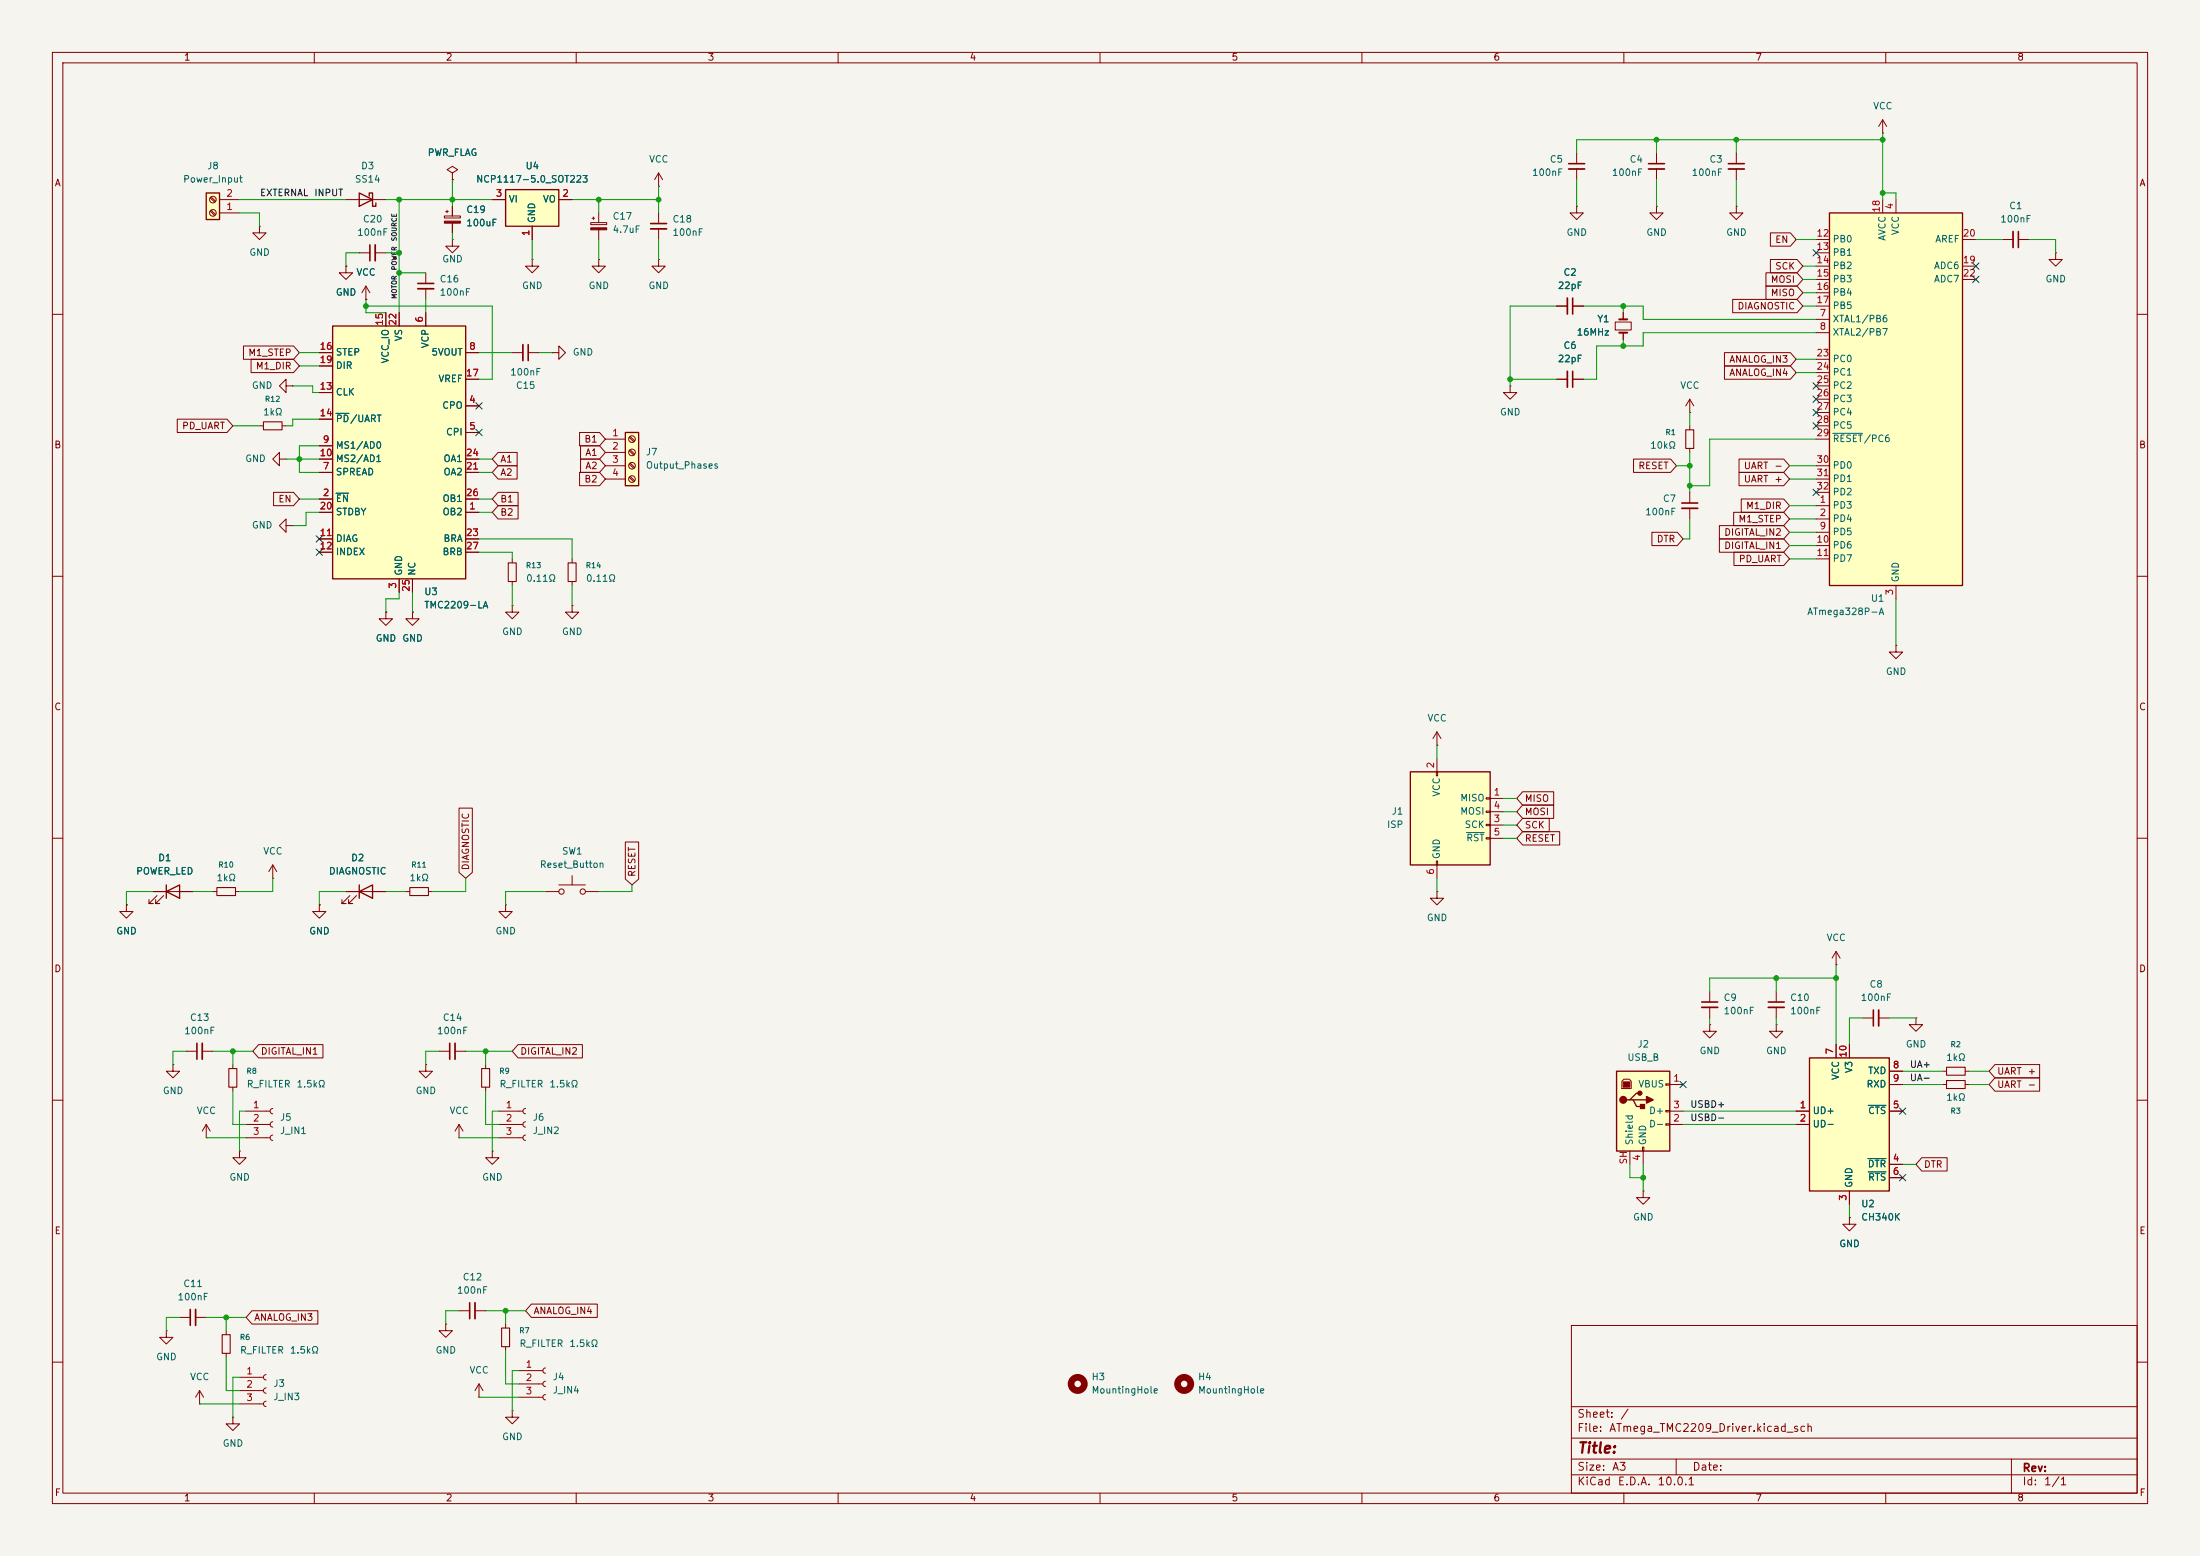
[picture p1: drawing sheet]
<svg xmlns="http://www.w3.org/2000/svg" width="420mm" height="297mm" viewBox="0 0 420 297" stroke-linecap="round" stroke-linejoin="round" font-family="sans-serif">
<path d="M0 0h420v297h-420z" fill="#f5f4ef" stroke="#f5f4ef" stroke-width=".19"/>
<g fill="none" stroke="#840000" stroke-width=".19">
<path d="M10 10h400v277h-400zM12 12h396v273h-396zM60 10v2M110 10v2M160 10v2M210 10v2M260 10v2M310 10v2M360 10v2M331.5 39.4v1.2h-1.3l1.3 1.3 1.2-1.3h-1.2M331.5 39.4h.1M10 60h2"/>
<path d="M408 60h2M10 110h2M408 110h2M10 160h2M408 160h2M24.1 172.7v1.3h1.3l-1.3 1.3-1.2-1.3h1.2M24.1 172.7h.1M10 210h2M408 210h2M300 253h108v32h-108zM10 260h2M300 278.5h108"/>
<path d="M300 274.5h108M300 268.5h108M320 278.5v3M384 278.5v6.5M408 260h2M60 285v2M110 285v2M160 285v2M210 285v2M260 285v2M300 281.5h108M310 285v2"/>
<path d="M360 285v2"/>
</g>
<path d="M345.4 201.9h15.3v25.4h-15.3z" fill="#ffffc2"/>
<path d="M345.4 201.9h15.3v25.4h-15.3z" fill="none" stroke="#840000" stroke-width=".25"/>
<g fill="none" stroke="#840000" stroke-width=".19">
<path d="M359.4 25.4h.1M359.4 22.9l.8 1.2M359.4 22.9l-.8 1.2M359.4 22.9v2.5M382.3 45.7h2M385.3 45.7h2M392.4 48.3v1.2h-1.2l1.2 1.3 1.3-1.3h-1.3M392.4 48.3h.1M97.8 67.3h2M100.8 67.3h2.1M49.5 81.3h.8M53.8 81.3h.8"/>
<path d="M77.5 170.2h.7M81.8 170.2h.7M96.5 172.7v1.3h1.3l-1.3 1.3-1.3-1.3h1.3M96.5 172.7h.1M104.1 170.2h2.6M106.7 168.9h5.1M109.2 167.1v1.8M111.8 170.2h2.5M350.5 199.4v2.5M353.1 199.4v2.5M81.3 203.2v1.3h1.2l-1.2 1.2-1.3-1.2h1.3M81.3 203.2h.1"/>
<path d="M83.8 200.7h2.1M86.9 200.7h2M87.6 217.2h.1M87.6 214.6l-.7 1.3M87.6 214.6l.8 1.3M87.6 214.6v2.6M92.7 203.2v.8M92.7 207.5v.8M342.9 212.1h2.5M342.9 214.6h2.5M360.7 212.1h2.5M360.7 204.5h2.5"/>
<path d="M360.7 207h2.5M353.1 232.4v1.3h1.2l-1.2 1.2-1.3-1.2h1.3M353.1 232.4h.1M353.1 227.3v2.6M360.7 222.2h2.5M360.7 224.8h2.5"/>
<circle cx="107.2" cy="170.2" r=".51"/>
<circle cx="111.3" cy="170.2" r=".51"/>
</g>
<path d="M356.6 211h3.4M356.6 221.1h3.4M356.6 223.7h3.4" fill="none" stroke="#006464" stroke-width=".19"/>
<path d="M50.3 80.5h3.5v1.5h-3.5zM78.2 169.4h3.6v1.5h-3.6zM91.9 204h1.6v3.5h-1.6z" fill="none" stroke="#840000" stroke-width=".2"/>
<path d="M385.3 44.2v3M100.8 65.8v3M85.9 199.1v3.1" fill="none" stroke="#840000" stroke-width=".3"/>
<path d="M384.3 44.2v3M99.8 65.8v3M86.9 199.1v3.1" fill="none" stroke="#840000" stroke-width=".33"/>
<path d="M308.6 204.5h10.2v15.2h-10.2z" fill="#ffffc2"/>
<path d="M308.6 204.5h10.2v15.2h-10.2zM311.1 209.9h.7l.6 1.3h1.3M311.8 209.9h2.5M313.1 208.7h-.7l-1.3 1.2h-.6" fill="none" stroke="#840000" stroke-width=".25"/>
<g fill="none" stroke="#840000" stroke-width=".19">
<path d="M125.7 35.6h.1M125.7 33l-.7 1.3M125.7 33l.8 1.3M125.7 33v2.6M301 39.4v1.2h-1.3l1.3 1.3 1.3-1.3h-1.3M301 39.4h.1M301 29.2v2M301 32.3v2M54.6 73.7v-1.3l-1.3 1.3 1.3 1.2v-1.2h1.3M55.9 73.7h.1M53.3 87.6v-1.2l-1.2 1.2 1.2 1.3v-1.3h1.3M54.6 87.6h.1"/>
<path d="M54.6 100.3v-1.2l-1.3 1.2 1.3 1.3v-1.3h1.3M55.9 100.3h.1M309.6 206.4l.4-.4h1l.4 .4v1.4h-1.8zM311.1 219.7v2.5M313.6 218.9h.2v.8h-.2zM313.7 219.7v2.5M318 206.9h.8v.2h-.8zM318 212h.8v.2h-.8zM318 214.5h.8v.3h-.8zM318.8 207h2.5M318.8 214.6h2.5M318.8 212.1h2.5"/>
<path d="M313.7 227.3v1.3h1.3l-1.3 1.3-1.3-1.3h1.3M313.7 227.3h.1"/>
</g>
<path d="M309.9 206.5h1.2v1h-1.2z" fill="#840000" stroke="#840000" stroke-width=".19"/>
<g fill="#840000" stroke="#840000" stroke-width=".25">
<path d="M313.2 210.8h.7v.8h-.7z"/>
<path d="M314.3 209.3l1.3 .6-1.3 .7z"/>
<circle cx="309.9" cy="209.9" r=".63"/>
<circle cx="313.1" cy="208.7" r=".38"/>
</g>
<g fill="none" stroke="#840000" stroke-width="1.3">
<circle cx="205.7" cy="264.2" r="1.27"/>
<circle cx="226.1" cy="264.2" r="1.27"/>
</g>
<path d="M299.5 31.2h3" fill="none" stroke="#840000" stroke-width=".3"/>
<path d="M299.5 32.3h3" fill="none" stroke="#840000" stroke-width=".33"/>
<path d="M39.4 36.8h2.5v5.1h-2.5z" fill="#ffffc2"/>
<path d="M39.4 36.8h2.5v5.1h-2.5z" fill="none" stroke="#840000" stroke-width=".25"/>
<g fill="none" stroke="#840000" stroke-width=".19">
<path d="M40.1 37.8l.9 .8M40.3 37.6l.9 .8M41.9 38.1h3.8M40.1 40.3l.9 .8M40.3 40.1l.9 .9M41.9 40.6h3.8M66 50.8v1.3h1.3l-1.3 1.2-1.2-1.2h1.2M66 50.8h.1M68.6 48.3h2M69.8 57.2h.1M69.8 54.6l-.7 1.3M69.8 54.6l.8 1.3"/>
<path d="M69.8 54.6v2.6M71.6 48.3h2.1M112.8 42.5h3v.4h-3zM113 41.7h.5M113.3 41.4v.5M114.3 49.5v1.3h1.3l-1.3 1.3-1.3-1.3h1.3M114.3 49.5h.1M114.3 40.6v1.9M114.3 43.9v1.8M297.2 58.4h2M300.2 58.4h2.1M309.9 59.7v1.3"/>
<path d="M288.3 73.7v1.2h-1.3l1.3 1.3 1.3-1.3h-1.3M288.3 73.7h.1M297.2 72.4h2M300.2 72.4h2.1M308.4 61.5h3v1.5h-3zM309.9 63.5v1.3M370.8 204.5h.8M375.2 204.5h.7"/>
<circle cx="40.6" cy="38.1" r=".63"/>
<circle cx="40.6" cy="40.6" r=".63"/>
</g>
<path d="M309.1 63.5h1.5M309.1 61h1.5" fill="none" stroke="#840000" stroke-width=".38"/>
<path d="M70.6 46.7v3.1M300.2 56.9v3M300.2 70.9v3" fill="none" stroke="#840000" stroke-width=".3"/>
<path d="M71.6 46.7v3.1M299.2 56.9v3M299.2 70.9v3" fill="none" stroke="#840000" stroke-width=".33"/>
<path d="M371.6 203.7h3.6v1.5h-3.6z" fill="none" stroke="#840000" stroke-width=".2"/>
<path d="M112.8 43.5h3v.4h-3z" fill="#840000" stroke="#840000" stroke-width=".19"/>
<path d="M119.4 82.6h2.5v10.1h-2.5z" fill="#ffffc2"/>
<path d="M119.4 82.6h2.5v10.1h-2.5z" fill="none" stroke="#840000" stroke-width=".25"/>
<g fill="none" stroke="#840000" stroke-width=".19">
<path d="M49.5 43.2v1.3h1.3l-1.3 1.2-1.2-1.2h1.2M49.5 43.2h.1M86.4 45.7v1.3h1.2l-1.2 1.3-1.3-1.3h1.3M86.4 45.7h.1M101.6 49.5v1.3h1.3l-1.3 1.3-1.3-1.3h1.3M101.6 49.5h.1M125.7 49.5v1.3h1.3l-1.3 1.3-1.2-1.3h1.2M125.7 49.5h.1M125.7 40.6v2.1M125.7 43.7v2M115.6 83.8h3.8M115.6 86.4h3.8"/>
<path d="M115.6 88.9h3.8M115.6 91.4h3.8M120.1 83.5l.9 .8M120.1 86l.9 .9M120.1 88.6l.9 .8M120.1 91.1l.9 .8M120.3 83.3l.9 .9M120.3 85.9l.9 .8M120.3 88.4l.9 .8M120.3 90.9l.9 .9M370.8 207h.8M375.2 207h.7"/>
<circle cx="120.6" cy="86.4" r=".63"/>
<circle cx="120.6" cy="88.9" r=".63"/>
<circle cx="120.6" cy="83.8" r=".63"/>
<circle cx="120.6" cy="91.4" r=".63"/>
</g>
<path d="M124.2 42.7h3.1" fill="none" stroke="#840000" stroke-width=".3"/>
<path d="M124.2 43.7h3.1" fill="none" stroke="#840000" stroke-width=".33"/>
<path d="M371.6 206.2h3.6v1.6h-3.6z" fill="none" stroke="#840000" stroke-width=".2"/>
<path d="M96.5 36.2h10.2v7h-10.2z" fill="#ffffc2"/>
<path d="M68.6 36.8l2.5 1.3-2.5 1.3zM70.5 37.5v-.7h.6v2.6h.7v-.7M96.5 36.2h10.2v7h-10.2z" fill="none" stroke="#840000" stroke-width=".25"/>
<g fill="none" stroke="#840000" stroke-width=".19">
<path d="M66 38.1h7.7M86.4 33l1-.6-1-.6-1.1 .6 1.1 .6v1.3M86.4 34.3h.1M86.4 39.4v1.8M94 38.1h2.5M106.7 38.1h2.5M81.3 52.1v2M81.3 55.1v2.1M84.8 41.2h3.1v.4h-3.1zM85.1 40.4h.5M85.3 40.1v.5M86.4 42.6v1.9"/>
<path d="M101.6 43.2v2.5M73.7 116.8v1.3h1.2l-1.2 1.3-1.3-1.3h1.3M73.7 116.8h.1M78.7 116.8v1.3h1.3l-1.3 1.3-1.2-1.3h1.2M78.7 116.8h.1M361.9 123.2v1.3h1.3l-1.3 1.2-1.2-1.2h1.2M361.9 123.2h.1M350.5 184.2h.1M350.5 181.6l-.7 1.3M350.5 181.6l.8 1.3M350.5 181.6v2.6M365.8 194.3v1.3h-1.3l1.3 1.3 1.2-1.3h-1.2"/>
<path d="M365.8 194.3h.1M44.4 203.2v.8M44.4 207.5v.8M47 212.1h4.6M47 214.6h4.6M47 217.2h4.6M52.1 211.6l-.4 .1-.1 .4 .1 .3 .4 .2M52.1 214.1l-.4 .2-.1 .3 .1 .4 .4 .1M52.1 216.7l-.4 .1-.1 .4 .1 .3 .4 .2"/>
</g>
<path d="M84.8 42.2h3.1v.4h-3.1z" fill="#840000" stroke="#840000" stroke-width=".19"/>
<path d="M79.8 54.1h3" fill="none" stroke="#840000" stroke-width=".3"/>
<path d="M79.8 55.1h3" fill="none" stroke="#840000" stroke-width=".33"/>
<path d="M43.7 204h1.5v3.5h-1.5z" fill="none" stroke="#840000" stroke-width=".2"/>
<path d="M63.5 62.2h25.4v48.3h-25.4z" fill="#ffffc2"/>
<path d="M63.5 62.2h25.4v48.3h-25.4zM68.6 170.2l2.5-1.3v2.6zM68.6 168.9v2.6" fill="none" stroke="#840000" stroke-width=".25"/>
<g fill="none" stroke="#840000" stroke-width=".19">
<path d="M73.7 59.7v2.5M76.2 59.7v2.5M81.3 59.7v2.5M61 67.3h2.5M61 74.9h2.5M61 69.9h2.5M88.9 77.5h2.5M88.9 67.3h2.5M88.9 72.4h2.5M61 97.8h2.5M61 95.3h2.5M61 90.2h2.5"/>
<path d="M61 85.1h2.5M61 87.6h2.5M61 80h2.5M88.9 97.8h2.5M88.9 95.3h2.5M88.9 82.6h2.5M88.9 90.2h2.5M88.9 87.6h2.5M61 102.9h2.5M61 105.4h2.5M76.2 110.5v2.5M78.7 110.5v2.5"/>
<path d="M88.9 102.9h2.5M88.9 105.4h2.5M274.3 139.7l-.7 1.3M274.3 139.7l.8 1.3M274.3 139.7v2.5M274.3 142.2h.1M52.1 167.6h.1M52.1 165.1l-.8 1.3M52.1 165.1l.7 1.3M52.1 165.1v2.5M61 172.7v1.3h1.2l-1.2 1.3-1.3-1.3h1.3M61 172.7h.1"/>
<path d="M66 170.2h7.7M66.8 170.9l-1.5 1.6h.7h-.7v-.8M68.1 170.9l-1.6 1.6h.8h-.8v-.8M35.6 200.7h2M38.6 200.7h2"/>
</g>
<path d="M64.1 78.9h2.5M64.1 94.1h2.5" fill="none" stroke="#006464" stroke-width=".19"/>
<path d="M37.6 199.1v3.1" fill="none" stroke="#840000" stroke-width=".3"/>
<path d="M38.6 199.1v3.1" fill="none" stroke="#840000" stroke-width=".33"/>
<path d="M269.2 147.3h15.3v17.8h-15.3z" fill="#ffffc2"/>
<g fill="none" stroke="#840000" stroke-width=".19">
<path d="M316.2 39.4v1.2h-1.2l1.2 1.3 1.3-1.3h-1.3M316.2 39.4h.1M316.2 29.2v2M316.2 32.3v2M331.5 29.2v2M331.5 32.3v2M105.4 67.3h1.3v-1.3l1.2 1.3-1.2 1.3v-1.3M105.4 67.3h.1M322.6 78.7h.1M322.6 76.2v2.5M322.6 76.2l.7 1.3M322.6 76.2l-.8 1.3"/>
<path d="M322.6 81.3v.7M322.6 85.6v.8M322.6 94v2M322.6 97v2.1M97.8 115.6v1.2h1.3l-1.3 1.3-1.3-1.3h1.3M97.8 115.6h.1M97.8 106.7v.7M97.8 111v.8M109.2 115.6v1.2h1.3l-1.3 1.3-1.3-1.3h1.3M109.2 115.6h.1M109.2 106.7v.7M109.2 111v.8"/>
<path d="M274.2 147.3h.2v.8h-.2zM274.3 144.8v2.5M283.7 152.3h.8v.2h-.8zM283.7 154.8h.8v.3h-.8zM283.7 157.4h.8v.2h-.8zM283.7 159.9h.8v.2h-.8zM284.5 152.4h2.5M284.5 157.5h2.5M284.5 154.9h2.5M29.2 170.2h7.6M30 170.9l-1.6 1.6h.8h-.8v-.8M31.2 170.9l-1.5 1.6h.8h-.8v-.8"/>
<path d="M40.6 170.2h.8M45 170.2h.7M274.2 164.3h.2v.8h-.2zM274.3 170.2v1.3h1.3l-1.3 1.2-1.3-1.2h1.3M274.3 170.2h.1M274.3 165.1v2.5M284.5 160h2.5M326.4 195.6v1.3h1.3l-1.3 1.2-1.3-1.2h1.3M326.4 195.6h.1M326.4 189.2v2.1M326.4 192.3v2M339.1 195.6v1.3h1.3l-1.3 1.2-1.3-1.2h1.3"/>
<path d="M339.1 195.6h.1M339.1 189.2v2.1M339.1 192.3v2M355.6 194.3h2M358.6 194.3h2.1M33 203.2v1.3h1.3l-1.3 1.2-1.3-1.2h1.3M33 203.2h.1M39.4 217.2h.1M39.4 214.6l-.8 1.3M39.4 214.6l.7 1.3M39.4 214.6v2.6M94 219.7v1.3h1.2l-1.2 1.2-1.3-1.2h1.3"/>
<path d="M94 219.7h.1M95.2 212.1h4.6M95.2 214.6h4.6M95.2 217.2h4.6M100.3 211.6l-.3 .1-.2 .4 .2 .3 .3 .2M100.3 214.1l-.3 .2-.2 .3 .2 .4 .3 .1M100.3 216.7l-.3 .1-.2 .4 .2 .3 .3 .2M31.7 254v1.3h1.3l-1.3 1.2-1.2-1.2h1.2M31.7 254h.1M34.3 251.5h2M37.3 251.5h2.1M43.2 254v.8"/>
<path d="M43.2 258.3v.8M85.1 252.7v1.3h1.3l-1.3 1.3-1.3-1.3h1.3M85.1 252.7h.1M87.6 250.2h2.1M90.7 250.2h2M96.5 252.7v.8M96.5 257v.8M38.1 268h.1M38.1 265.4l-.8 1.3M38.1 265.4l.8 1.3M38.1 265.4v2.6M44.4 270.5v1.3h1.3l-1.3 1.2-1.2-1.2h1.2"/>
<path d="M44.4 270.5h.1M45.7 262.9h4.6M45.7 265.4h4.6M45.7 268h4.6M50.8 262.4l-.4 .1-.1 .4 .1 .3 .4 .2M50.8 264.9l-.4 .2-.1 .3 .1 .4 .4 .1M50.8 267.5l-.4 .1-.1 .4 .1 .3 .4 .2M91.4 266.7h.1M91.4 264.2l-.7 1.2M91.4 264.2l.8 1.2M91.4 264.2v2.5M97.8 269.2v1.3h1.3l-1.3 1.3-1.3-1.3h1.3"/>
<path d="M97.8 269.2h.1M99.1 261.6h4.5M99.1 264.2h4.5M99.1 266.7h4.5M104.1 261.1l-.3 .2-.2 .3 .2 .4 .3 .1M104.1 263.7l-.3 .1-.2 .4 .2 .3 .3 .2M104.1 266.2l-.3 .1-.2 .4 .2 .4 .3 .1"/>
</g>
<path d="M269.2 147.3h15.3v17.8h-15.3zM31.7 170.2l2.6-1.3v2.6zM31.7 168.9v2.6" fill="none" stroke="#840000" stroke-width=".25"/>
<path d="M279.9 158.9h3.4" fill="none" stroke="#006464" stroke-width=".19"/>
<path d="M314.7 31.2h3.1M329.9 31.2h3.1M321.1 96h3M324.9 191.3h3M337.6 191.3h3M357.6 192.8v3M36.3 249.9v3.1M89.7 248.7v3" fill="none" stroke="#840000" stroke-width=".3"/>
<path d="M314.7 32.3h3.1M329.9 32.3h3.1M321.1 97h3M324.9 192.3h3M337.6 192.3h3M358.6 192.8v3M37.3 249.9v3.1M90.7 248.7v3" fill="none" stroke="#840000" stroke-width=".33"/>
<path d="M321.8 82h1.5v3.6h-1.5zM97 107.4h1.6v3.6h-1.6zM108.5 107.4h1.5v3.6h-1.5zM41.4 169.4h3.6v1.5h-3.6zM42.4 254.8h1.5v3.5h-1.5zM95.8 253.5h1.5v3.5h-1.5z" fill="none" stroke="#840000" stroke-width=".2"/>
<path d="M349.2 40.6h25.4v71.2h-25.4z" fill="#ffffc2"/>
<path d="M349.2 40.6h25.4v71.2h-25.4z" fill="none" stroke="#840000" stroke-width=".25"/>
<g fill="none" stroke="#840000" stroke-width=".19">
<path d="M86.4 34.3h.1M86.4 39.4v1.8M94 38.1h2.5M106.7 38.1h2.5M359.4 38.1v2.5M361.9 38.1v2.5M66 50.8h.1M69.8 57.2h.1M73.7 59.7v2.5M76.2 59.7v2.5M81.3 59.7v2.5M86.4 42.6v1.9"/>
<path d="M101.6 43.2v2.5M297.2 58.4h2M300.2 58.4h2.1M309.9 59.7v1.3M330.8 57.1h12.3l1.1 1.3-1.1 1.3h-12.3zM337.1 52.1h6l1.1 1.2-1.1 1.3h-6zM337.1 54.6h6l1.1 1.3-1.1 1.3h-6zM338 49.5h5.1l1.1 1.3-1.1 1.3h-5.1zM338 44.4h3.8l1.1 1.3-1.1 1.3h-3.8zM346.7 45.7h2.5M346.7 48.3h2.5M346.7 50.8h2.5"/>
<path d="M346.7 53.3h2.5M346.7 55.9h2.5M346.7 58.4h2.5M374.6 45.7h2.6M374.6 50.8h2.6M374.6 53.3h2.6M46.5 66h9.5l1.1 1.3-1.1 1.3h-9.5zM47.9 68.6h8.1l1.1 1.3-1.1 1.2h-8.1zM61 67.3h2.5M61 74.9h2.5M61 69.9h2.5M88.9 72.4h2.5"/>
<path d="M88.9 77.5h2.5M88.9 67.3h2.5M297.2 72.4h2M300.2 72.4h2.1M309.9 63.5v1.3M329.2 67.3h12.6l1.1 1.3-1.1 1.3h-12.6zM329.2 69.8h12.6l1.1 1.3-1.1 1.3h-12.6zM346.7 61h2.5M346.7 63.5h2.5M346.7 68.6h2.5M346.7 71.1h2.5M346.7 73.7h2.5"/>
<path d="M346.7 76.2h2.5M346.7 78.7h2.5M33.8 80h9.5l1.1 1.3-1.1 1.3h-9.5zM52.2 94h3.8l1.1 1.3-1.1 1.2h-3.8zM61 97.8h2.5M61 95.3h2.5M61 90.2h2.5M61 85.1h2.5M61 87.6h2.5M61 80h2.5M88.9 97.8h2.5M88.9 95.3h2.5"/>
<path d="M88.9 82.6h2.5M88.9 90.2h2.5M88.9 87.6h2.5M95.1 94h3.8v2.5h-3.8l-1.1-1.2zM95.1 88.9h3.6v2.5h-3.6l-1.1-1.2zM95.1 86.4h3.6v2.5h-3.6l-1.1-1.3zM95.1 96.5h3.8v2.6h-3.8l-1.1-1.3zM110.6 90.2h3.9l1.1 1.2-1.1 1.3h-3.9zM110.6 82.5h3.9l1.1 1.3-1.1 1.3h-3.9zM110.8 85.1h3.7l1.1 1.3-1.1 1.2h-3.7zM110.8 87.6h3.7l1.1 1.3-1.1 1.3h-3.7zM311.8 87.6h7.1l1.1 1.3-1.1 1.3h-7.1z"/>
<path d="M331 97.8h9.5l1.1 1.3-1.1 1.2h-9.5zM332 87.6h8.5l1.1 1.3-1.1 1.3h-8.5zM332 90.2h8.5l1.1 1.2-1.1 1.3h-8.5zM332.4 95.2h8.1l1.1 1.3-1.1 1.3h-8.1zM346.7 96.5h2.5M346.7 99.1h2.5M346.7 81.3h2.5M346.7 83.8h2.5M346.7 88.9h2.5M346.7 91.4h2.5M346.7 94h2.5M61 102.9h2.5"/>
<path d="M61 105.4h2.5M73.7 116.8h.1M76.2 110.5v2.5M78.7 116.8h.1M78.7 110.5v2.5M88.9 102.9h2.5M88.9 105.4h2.5M315.4 101.6h4.8l1.1 1.3-1.1 1.2h-4.8zM328.2 100.3h12.3l1.1 1.3-1.1 1.3h-12.3zM328.2 102.9h12.3l1.1 1.2-1.1 1.3h-12.3zM331 105.4h9.5l1.1 1.3-1.1 1.3h-9.5zM346.7 101.6h2.5"/>
<path d="M346.7 104.1h2.5M346.7 106.7h2.5M361.9 111.8v2.5M87.6 154.2h2.6v12.3l-1.3 1.1-1.3-1.1zM290.7 151.1h5.9v2.6h-5.9l-1.1-1.3zM290.7 153.7h5.9v2.5h-5.9l-1.1-1.3zM290.7 156.2h5.1v2.6h-5.1l-1.1-1.3zM290.7 158.7h7.1v2.6h-7.1l-1.1-1.3zM24.1 172.7h.1M29.2 170.2h2.5M34.3 170.2h2.5M61 172.7h.1"/>
<path d="M66 170.2h2.6M71.1 170.2h2.6M119.4 160.7h2.5v7.1l-1.3 1.1-1.2-1.1zM49.4 199.4h12.3v2.5h-12.3l-1.1-1.2zM98.9 199.4h12.3v2.5h-12.3l-1.1-1.2zM350.5 199.4v2.5M353.1 199.4v2.5M45.7 219.7v1.3h1.3l-1.3 1.2-1.3-1.2h1.3M45.7 219.7h.1M342.9 212.1h2.5M342.9 214.6h2.5M360.7 212.1h2.5"/>
<path d="M360.7 204.5h2.5M360.7 207h2.5M380.8 205.7h8.6v2.6h-8.6l-1.1-1.3zM380.8 203.2h8.6v2.5h-8.6l-1.1-1.2zM353.1 232.4h.1M353.1 227.3v2.6M360.7 222.2h2.5M360.7 224.8h2.5M366.9 221h4.8v2.5h-4.8l-1.1-1.3zM48.1 250.2h12.6v2.5h-12.6l-1.1-1.2zM101.4 248.9h12.6v2.6h-12.6l-1.1-1.3z"/>
</g>
<path d="M64.1 78.9h2.5M64.1 94.1h2.5M349.9 82.7h5.7M356.6 211h3.4M356.6 221.1h3.4M356.6 223.7h3.4" fill="none" stroke="#006464" stroke-width=".19"/>
<g fill="none" stroke="#009600" stroke-width=".19">
<path d="M45.7 38.1h20.3M73.7 38.1h20.3M76.2 38.1v21.6M86.4 34.3v5.1M109.2 38.1h16.5M114.3 38.1v2.5M125.7 35.6v5M301 34.3v5.1M316.2 26.7v2.5M316.2 34.3v5.1M331.5 26.7v2.5M331.5 34.3v5.1"/>
<path d="M359.4 26.7h-58.4v2.5M359.4 25.4v12.7M359.4 36.8h2.5v1.3M45.7 40.6h3.8v2.6M68.6 48.3h-2.6v2.5M69.8 58.4h24.2v14h-2.6M69.8 57.2v2.5h3.9M73.7 48.3h2.5M76.2 52.1h5.1M81.3 57.2v2.5M86.4 44.5v1.2M101.6 45.7v3.8"/>
<path d="M114.3 45.7v3.8M125.7 45.7v3.8M297.2 58.4h-8.9v15.3M302.3 58.4h11.4v2.6h33M309.9 58.4v1.3M342.9 45.7h3.8M344.2 58.4h2.5M344.2 55.9h2.5M344.2 53.3h2.5M344.2 50.8h2.5M377.2 45.7h5.1M387.3 45.7h5.1v2.6"/>
<path d="M55.9 73.7h3.8v1.2h1.3M57.1 67.3h3.9M57.1 69.9h3.9M91.4 67.3h6.4M102.9 67.3h2.5M288.3 72.4h8.9M309.9 64.8v1.2M322.6 78.7v2.6M342.9 68.6h3.8M342.9 71.1h3.8M346.7 63.5h-33v2.5h-8.9v6.4h-2.5M44.4 81.3h5.1"/>
<path d="M54.6 87.6h6.4M57.1 95.3h3.9M61 97.8h-2.6v2.5h-2.5M61 85.1h-3.9v5.1h3.9M61 80h-5.1v1.3h-1.3M91.4 95.3h2.6M91.4 97.8h2.6M91.4 90.2h2.6M91.4 87.6h2.6M320 88.9h2.6M322.6 99.1v3.8h-1.3M322.6 86.4v7.6"/>
<path d="M341.6 88.9h5.1M341.6 91.4h5.1M341.6 96.5h5.1M341.6 99.1h5.1M346.7 83.8h-20.3v8.9h-3.8M76.2 113v1.3h-2.5v2.5M78.7 113v3.8M91.4 105.4h6.4v1.3M91.4 102.9h17.8v3.8M97.8 111.8v3.8M109.2 111.8v3.8M341.6 106.7h5.1"/>
<path d="M341.6 104.1h5.1M341.6 101.6h5.1M361.9 114.3v8.9M274.3 142.2v2.6M287 152.4h2.6M287 157.5h2.6M287 154.9h2.6M29.2 170.2h-5.1v2.5M36.8 170.2h3.8M52.1 167.6v2.6h-6.4M66 170.2h-5v2.5M73.7 170.2h3.8"/>
<path d="M88.9 167.6v2.6h-6.4M104.1 170.2h-7.6v2.5M120.6 168.9v1.3h-6.3M274.3 167.6v2.6M287 160h2.6M326.4 194.3v1.3M339.1 186.7v2.5M339.1 194.3v1.3M350.5 184.2v15.2M350.5 186.7h-24.1v2.5M355.6 194.3h-2.5v5.1M360.7 194.3h5.1"/>
<path d="M35.6 200.7h-2.6v2.5M39.4 217.2h7.6M40.6 200.7h7.7M44.4 208.3v6.3h2.6M44.4 200.7v2.5M47 212.1h-1.3v7.6M83.8 200.7h-2.5v2.5M87.6 217.2h7.6M88.9 200.7h8.9M92.7 208.3v6.3h2.5M92.7 200.7v2.5M95.2 212.1h-1.2v7.6"/>
<path d="M321.3 214.6h21.6M321.3 212.1h21.6M363.2 204.5h7.6M363.2 207h7.6M375.9 204.5h3.8M375.9 207h3.8M311.1 222.2v2.6h2.6M313.7 222.2v5.1M353.1 229.9v2.5M363.2 222.2h2.6M34.3 251.5h-2.6v2.5M39.4 251.5h7.6"/>
<path d="M43.2 251.5v2.5M43.2 259.1v6.3h2.5M87.6 250.2h-2.5v2.5M92.7 250.2h7.6M96.5 257.8v6.4h2.6M96.5 250.2v2.5M38.1 268h7.6M45.7 262.9h-1.3v7.6M91.4 266.7h7.7M99.1 261.6h-1.3v7.6"/>
</g>
<g fill="none" stroke="#000084" stroke-width=".19">
<path d="M346.1 47.7l1.2 1.2M347.3 47.7l-1.2 1.2M376.6 52.7l1.2 1.2M376.6 50.2l1.2 1.2M377.8 52.7l-1.2 1.2M377.8 50.2l-1.2 1.2M90.8 76.9l1.2 1.2M92 76.9l-1.2 1.2M346.1 78.1l1.2 1.2M346.1 73.1l1.2 1.2M346.1 75.6l1.2 1.2M347.3 78.1l-1.2 1.2"/>
<path d="M347.3 73.1l-1.2 1.2M347.3 75.6l-1.2 1.2M90.8 81.9l1.2 1.3M92 81.9l-1.2 1.3M346.1 93.4l1.2 1.2M346.1 80.7l1.2 1.2M347.3 93.4l-1.2 1.2M347.3 80.7l-1.2 1.2M60.4 102.3l1.2 1.2M60.4 104.8l1.2 1.2M61.6 102.3l-1.2 1.2M61.6 104.8l-1.2 1.2"/>
<path d="M320.7 206.4l1.2 1.2M321.9 206.4l-1.2 1.2M362.6 211.5l1.2 1.2M363.8 211.5l-1.2 1.2M362.6 224.2l1.2 1.2M363.8 224.2l-1.2 1.2"/>
</g>
<g fill="#009600" stroke="#009600" stroke-width=".19">
<circle cx="359.4" cy="26.7" r=".46"/>
<circle cx="359.4" cy="36.8" r=".46"/>
<circle cx="125.7" cy="38.1" r=".46"/>
<circle cx="316.2" cy="26.7" r=".46"/>
<circle cx="288.3" cy="72.4" r=".46"/>
<circle cx="322.6" cy="92.7" r=".46"/>
<circle cx="339.1" cy="186.7" r=".46"/>
<circle cx="350.5" cy="186.7" r=".46"/>
<circle cx="309.9" cy="58.4" r=".46"/>
<circle cx="331.5" cy="26.7" r=".46"/>
<circle cx="309.9" cy="66" r=".46"/>
<circle cx="322.6" cy="88.9" r=".46"/>
<circle cx="313.7" cy="224.8" r=".46"/>
<circle cx="43.2" cy="251.5" r=".46"/>
<circle cx="96.5" cy="250.2" r=".46"/>
<circle cx="44.4" cy="200.7" r=".46"/>
<circle cx="76.2" cy="52.1" r=".46"/>
<circle cx="76.2" cy="38.1" r=".46"/>
<circle cx="86.4" cy="38.1" r=".46"/>
<circle cx="114.3" cy="38.1" r=".46"/>
<circle cx="76.2" cy="48.3" r=".46"/>
<circle cx="69.8" cy="58.4" r=".46"/>
<circle cx="57.1" cy="87.6" r=".46"/>
<circle cx="92.7" cy="200.7" r=".46"/>
</g>
<text font-size="2" fill="#840000" x="301" y="277.9">Title:</text>
<g font-size="1.5" fill="#840000">
<text x="301" y="273.7">File:</text>
<text x="301" y="271">Sheet:</text>
<text x="307.1" y="273.7">ATmega_TMC2209_Driver.kicad_sch</text>
<text x="309.2" y="271">/</text>
<text x="301" y="281.1">Size:</text>
<text x="307.6" y="281.1">A3</text>
<text x="323" y="281.1">Date:</text>
<text x="386" y="281.3">Rev:</text>
<text x="301" y="283.9">KiCad</text>
<text x="308.7" y="283.9">E.D.A.</text>
<text x="316.3" y="283.9">10.0.1</text>
<text x="386" y="283.9">Id:</text>
<text x="390.1" y="283.9">1/1</text>
</g>
<g font-size="1.3" fill="#840000">
<text x="35" y="11.9">1</text>
<text x="85" y="11.9">2</text>
<text x="135" y="11.9">3</text>
<text x="185" y="11.9">4</text>
<text x="235" y="11.9">5</text>
<text x="285" y="11.9">6</text>
<text x="335" y="11.9">7</text>
<text x="385" y="11.9">8</text>
<text x="10.3" y="35.9">A</text>
<text x="408.3" y="35.9">A</text>
<text x="338.8" y="46.7">EN</text>
<text x="338.8" y="51.8">SCK</text>
<text x="331.6" y="59.4">DIAGNOSTIC</text>
<text x="337.9" y="54.3">MOSI</text>
<text x="337.9" y="56.8">MISO</text>
<text x="47.3" y="68.3">M1_STEP</text>
<text x="48.7" y="70.8">M1_DIR</text>
<text x="330" y="69.5">ANALOG_IN3</text>
<text x="330" y="72.1">ANALOG_IN4</text>
<text x="34.7" y="82.2">PD_UART</text>
<text x="10.3" y="85.9">B</text>
<text x="95.4" y="88.6">A1</text>
<text x="111.5" y="84.8">B1</text>
<text x="111.6" y="87.3">A1</text>
<text x="111.6" y="89.9">A2</text>
<text x="312.7" y="89.9">RESET</text>
<text x="332.8" y="89.9">UART</text>
<text x="338.6" y="89.9">-</text>
<text x="408.2" y="85.9">B</text>
<text x="95.4" y="91.1">A2</text>
<text x="111.5" y="92.4">B2</text>
<text x="332.8" y="92.4">UART</text>
<text x="338.6" y="92.4">+</text>
<text x="53" y="96.2">EN</text>
<text x="95.4" y="96.2">B1</text>
<text x="95.4" y="98.7">B2</text>
<text x="331.8" y="100">M1_STEP</text>
<text x="333.2" y="97.5">M1_DIR</text>
<text x="316.2" y="103.8">DTR</text>
<text x="329.1" y="102.6">DIGITAL_IN2</text>
<text x="329.1" y="105.1">DIGITAL_IN1</text>
<text x="331.8" y="107.6">PD_UART</text>
<text x="10.3" y="135.9">C</text>
<text x="408.2" y="135.9">C</text>
<text x="291" y="153.4">MISO</text>
<text x="291" y="155.9">MOSI</text>
<text x="291" y="158.4">SCK</text>
<text x="291" y="161">RESET</text>
<text x="89.9" y="166.2" transform="rotate(-90 89.9 166.2)">DIAGNOSTIC</text>
<text x="121.6" y="167.5" transform="rotate(-90 121.6 167.5)">RESET</text>
<text x="10.3" y="185.9">D</text>
<text x="408.2" y="185.9">D</text>
<text x="49.7" y="201.6">DIGITAL_IN1</text>
<text x="99.2" y="201.6">DIGITAL_IN2</text>
<text x="381.2" y="208">UART</text>
<text x="381.2" y="205.4">UART</text>
<text x="387" y="208">-</text>
<text x="387" y="205.4">+</text>
<text x="367.2" y="223.2">DTR</text>
<text x="10.3" y="235.9">E</text>
<text x="408.3" y="235.9">E</text>
<text x="101.8" y="251.1">ANALOG_IN4</text>
<text x="48.4" y="252.4">ANALOG_IN3</text>
<text x="10.3" y="285.9">F</text>
<text x="35" y="286.9">1</text>
<text x="85" y="286.9">2</text>
<text x="135" y="286.9">3</text>
<text x="185" y="286.9">4</text>
<text x="235" y="286.9">5</text>
<text x="285" y="286.9">6</text>
<text x="335" y="286.9">7</text>
<text x="385" y="286.9">8</text>
<text x="408.3" y="285.9">F</text>
</g>
<g font-size="1.3" fill="#006464">
<text x="357.5" y="21.2">VCC</text>
<text x="34.9" y="35.2">Power_Input</text>
<text x="39.4" y="32.6">J8</text>
<text x="67.6" y="35.2">SS14</text>
<text x="68.8" y="32.6">D3</text>
<text x="81.5" y="30.1">PWR_FLAG</text>
<text x="90.8" y="35.2">NCP1117-5.0_SOT223</text>
<text x="100.2" y="32.6">U4</text>
<text x="123.8" y="31.3">VCC</text>
<text x="292.4" y="33.9">100nF</text>
<text x="295.8" y="31.3">C5</text>
<text x="307.6" y="33.9">100nF</text>
<text x="311" y="31.3">C4</text>
<text x="322.9" y="33.9">100nF</text>
<text x="326.2" y="31.3">C3</text>
<text x="88.9" y="41">C19</text>
<text x="97" y="39">VI</text>
<text x="103.5" y="39">VO</text>
<text x="383.5" y="40.2">C1</text>
<text x="68.1" y="45.3">100nF</text>
<text x="69.2" y="42.8">C20</text>
<text x="88.9" y="43.5">100uF</text>
<text x="102.5" y="42.7" transform="rotate(-90 102.5 42.7)">GND</text>
<text x="116.8" y="42.2">C17</text>
<text x="116.8" y="44.8">4.7uF</text>
<text x="128.3" y="45.3">100nF</text>
<text x="128.3" y="42.8">C18</text>
<text x="299" y="45.3">GND</text>
<text x="314.2" y="45.3">GND</text>
<text x="329.4" y="45.3">GND</text>
<text x="349.8" y="46.6">PB0</text>
<text x="360.3" y="46.1" transform="rotate(-90 360.3 46.1)">AVCC</text>
<text x="362.8" y="45" transform="rotate(-90 362.8 45)">VCC</text>
<text x="369.3" y="46.6">AREF</text>
<text x="381.8" y="42.8">100nF</text>
<text x="47.5" y="49.1">GND</text>
<text x="67.9" y="52.9">VCC</text>
<text x="84.3" y="50.4">GND</text>
<text x="298.4" y="52.9">C2</text>
<text x="349.8" y="49.1">PB1</text>
<text x="349.8" y="51.7">PB2</text>
<text x="369.1" y="51.7">ADC6</text>
<text x="64" y="56.7">GND</text>
<text x="83.8" y="56.7">100nF</text>
<text x="83.8" y="54.2">C16</text>
<text x="99.6" y="55.5">GND</text>
<text x="112.3" y="55.5">GND</text>
<text x="123.7" y="55.5">GND</text>
<text x="297.3" y="55.5">22pF</text>
<text x="349.8" y="54.2">PB3</text>
<text x="349.8" y="56.7">PB4</text>
<text x="349.8" y="59.3">PB5</text>
<text x="369.1" y="54.2">ADC7</text>
<text x="390.4" y="54.2">GND</text>
<text x="77.1" y="65.2" transform="rotate(-90 77.1 65.2)">VS</text>
<text x="300.9" y="64.4">16MHz</text>
<text x="304.8" y="61.8">Y1</text>
<text x="349.8" y="61.8">XTAL1/PB6</text>
<text x="349.8" y="64.4">XTAL2/PB7</text>
<text x="64" y="68.2">STEP</text>
<text x="64" y="70.7">DIR</text>
<text x="74.5" y="69.5" transform="rotate(-90 74.5 69.5)">VCC_IO</text>
<text x="82.1" y="66.6" transform="rotate(-90 82.1 66.6)">VCP</text>
<text x="82.3" y="68.2">5VOUT</text>
<text x="97.3" y="72">100nF</text>
<text x="109.2" y="68.2">GND</text>
<text x="297.3" y="69.4">22pF</text>
<text x="298.4" y="66.9">C6</text>
<text x="349.8" y="69.4">PC0</text>
<text x="349.8" y="72">PC1</text>
<text x="48" y="74.5">GND</text>
<text x="64" y="75.8">CLK</text>
<text x="83.6" y="73.3">VREF</text>
<text x="98.4" y="74.5">C15</text>
<text x="320.7" y="74.5">VCC</text>
<text x="349.8" y="74.5">PC2</text>
<text x="349.8" y="77.1">PC3</text>
<text x="50.1" y="79.6">1kΩ</text>
<text x="64" y="80.9">PD/UART</text>
<text x="84.3" y="78.3">CPO</text>
<text x="85" y="83.4">CPI</text>
<text x="286.3" y="79.6">GND</text>
<text x="349.8" y="79.6">PC4</text>
<text x="349.8" y="82.1">PC5</text>
<text x="46.7" y="88.5">GND</text>
<text x="64" y="86">MS1/AD0</text>
<text x="64" y="88.5">MS2/AD1</text>
<text x="84.6" y="88.5">OA1</text>
<text x="123.2" y="87.2">J7</text>
<text x="123.2" y="89.8">Output_Phases</text>
<text x="314.9" y="86">10kΩ</text>
<text x="349.8" y="84.7">RESET/PC6</text>
<text x="349.8" y="89.8">PD0</text>
<text x="64" y="91">SPREAD</text>
<text x="84.6" y="91">OA2</text>
<text x="349.8" y="92.3">PD1</text>
<text x="349.8" y="94.8">PD2</text>
<text x="48" y="101.2">GND</text>
<text x="64" y="96.1">EN</text>
<text x="64" y="98.7">STDBY</text>
<text x="84.4" y="98.7">OB2</text>
<text x="84.4" y="96.1">OB1</text>
<text x="314" y="98.7">100nF</text>
<text x="317.3" y="96.1">C7</text>
<text x="349.8" y="97.4">PD3</text>
<text x="349.8" y="99.9">PD4</text>
<text x="64" y="103.7">DIAG</text>
<text x="64" y="106.3">INDEX</text>
<text x="84.4" y="106.3">BRB</text>
<text x="84.6" y="103.7">BRA</text>
<text x="349.8" y="102.5">PD5</text>
<text x="349.8" y="105">PD6</text>
<text x="349.8" y="107.5">PD7</text>
<text x="77.1" y="110" transform="rotate(-90 77.1 110)">GND</text>
<text x="79.6" y="110" transform="rotate(-90 79.6 110)">NC</text>
<text x="80.9" y="113.9">U3</text>
<text x="100.3" y="111.4">0.11Ω</text>
<text x="111.8" y="111.4">0.11Ω</text>
<text x="362.8" y="111.3" transform="rotate(-90 362.8 111.3)">GND</text>
<text x="80.9" y="116.4">TMC2209-LA</text>
<text x="344.9" y="117.7">ATmega328P-A</text>
<text x="357.1" y="115.2">U1</text>
<text x="71.6" y="122.8">GND</text>
<text x="76.7" y="122.8">GND</text>
<text x="95.8" y="121.5">GND</text>
<text x="107.2" y="121.5">GND</text>
<text x="359.9" y="129.1">GND</text>
<text x="272.4" y="138">VCC</text>
<text x="265.6" y="155.8">J1</text>
<text x="275.2" y="152.2" transform="rotate(-90 275.2 152.2)">VCC</text>
<text x="278.7" y="153.3">MISO</text>
<text x="278.7" y="155.8">MOSI</text>
<text x="264.7" y="158.3">ISP</text>
<text x="279.5" y="158.3">SCK</text>
<text x="279.8" y="160.9">RST</text>
<text x="25.9" y="167.2">POWER_LED</text>
<text x="30.1" y="164.7">D1</text>
<text x="50.2" y="163.4">VCC</text>
<text x="62.7" y="167.2">DIAGNOSTIC</text>
<text x="66.9" y="164.7">D2</text>
<text x="102.9" y="166">Reset_Button</text>
<text x="107.2" y="163.4">SW1</text>
<text x="275.2" y="164.1" transform="rotate(-90 275.2 164.1)">GND</text>
<text x="41.2" y="168.5">1kΩ</text>
<text x="78.1" y="168.5">1kΩ</text>
<text x="22.1" y="178.7">GND</text>
<text x="58.9" y="178.7">GND</text>
<text x="94.5" y="178.7">GND</text>
<text x="272.3" y="176.1">GND</text>
<text x="348.6" y="179.9">VCC</text>
<text x="328.9" y="191.4">C9</text>
<text x="341.6" y="191.4">C10</text>
<text x="355.1" y="191.4">100nF</text>
<text x="356.8" y="188.8">C8</text>
<text x="35.1" y="197.7">100nF</text>
<text x="36.2" y="195.2">C13</text>
<text x="83.3" y="197.7">100nF</text>
<text x="84.4" y="195.2">C14</text>
<text x="328.9" y="193.9">100nF</text>
<text x="341.6" y="193.9">100nF</text>
<text x="310.6" y="202.8">USB_B</text>
<text x="312.5" y="200.3">J2</text>
<text x="324.4" y="201.5">GND</text>
<text x="337.1" y="201.5">GND</text>
<text x="363.7" y="200.3">GND</text>
<text x="371.4" y="202.8">1kΩ</text>
<text x="31" y="209.1">GND</text>
<text x="47" y="207.9">R_FILTER</text>
<text x="56.5" y="207.9">1.5kΩ</text>
<text x="79.2" y="209.1">GND</text>
<text x="95.3" y="207.9">R_FILTER</text>
<text x="104.8" y="207.9">1.5kΩ</text>
<text x="312.7" y="207.9">VBUS</text>
<text x="351.4" y="206.3" transform="rotate(-90 351.4 206.3)">VCC</text>
<text x="353.9" y="204.9" transform="rotate(-90 353.9 204.9)">V3</text>
<text x="356.2" y="207.9">RXD</text>
<text x="356.5" y="205.3">TXD</text>
<text x="37.5" y="213">VCC</text>
<text x="53.3" y="214.2">J5</text>
<text x="85.7" y="213">VCC</text>
<text x="101.6" y="214.2">J6</text>
<text x="314.7" y="215.5">D-</text>
<text x="314.7" y="213">D+</text>
<text x="345.9" y="213">UD+</text>
<text x="345.9" y="215.5">UD-</text>
<text x="356.5" y="213">CTS</text>
<text x="371.4" y="210.4">1kΩ</text>
<text x="53.3" y="216.8">J_IN1</text>
<text x="101.6" y="216.8">J_IN2</text>
<text x="312" y="218.7" transform="rotate(-90 312 218.7)">Shield</text>
<text x="314.6" y="218.7" transform="rotate(-90 314.6 218.7)">GND</text>
<text x="43.7" y="225.7">GND</text>
<text x="91.9" y="225.7">GND</text>
<text x="353.9" y="226.8" transform="rotate(-90 353.9 226.8)">GND</text>
<text x="356.5" y="223.1">DTR</text>
<text x="356.5" y="225.7">RTS</text>
<text x="311.7" y="233.3">GND</text>
<text x="355.2" y="230.7">U2</text>
<text x="355.2" y="233.3">CH340K</text>
<text x="351" y="238.4">GND</text>
<text x="34.9" y="246">C11</text>
<text x="88.2" y="244.7">C12</text>
<text x="33.8" y="248.5">100nF</text>
<text x="87.1" y="247.2">100nF</text>
<text x="99.1" y="257.4">R_FILTER</text>
<text x="108.6" y="257.4">1.5kΩ</text>
<text x="29.7" y="259.9">GND</text>
<text x="36.2" y="263.8">VCC</text>
<text x="45.7" y="258.7">R_FILTER</text>
<text x="55.2" y="258.7">1.5kΩ</text>
<text x="83.1" y="258.7">GND</text>
<text x="89.5" y="262.5">VCC</text>
<text x="105.4" y="263.8">J4</text>
<text x="208.3" y="263.8">H3</text>
<text x="228.6" y="263.8">H4</text>
<text x="52.1" y="265">J3</text>
<text x="52.1" y="267.6">J_IN3</text>
<text x="105.4" y="266.3">J_IN4</text>
<text x="208.3" y="266.3">MountingHole</text>
<text x="228.6" y="266.3">MountingHole</text>
<text x="95.8" y="275.2">GND</text>
<text x="42.4" y="276.5">GND</text>
</g>
<g font-size="1.3" fill="#a90000">
<text x="43.1" y="40.4">1</text>
<text x="43.1" y="37.8">2</text>
<text x="94.5" y="37.8">3</text>
<text x="107.2" y="37.8">2</text>
<text x="359.2" y="40.7" transform="rotate(-90 359.2 40.7)">18</text>
<text x="361.7" y="40.1" transform="rotate(-90 361.7 40.1)">4</text>
<text x="101.3" y="45.2" transform="rotate(-90 101.3 45.2)">1</text>
<text x="346.7" y="45.5">12</text>
<text x="374.6" y="45.5">20</text>
<text x="346.7" y="48">13</text>
<text x="346.7" y="50.5">14</text>
<text x="346.7" y="53.1">15</text>
<text x="374.6" y="50.5">19</text>
<text x="374.6" y="53.1">22</text>
<text x="346.7" y="55.6">16</text>
<text x="346.7" y="58.2">17</text>
<text x="73.4" y="62.3" transform="rotate(-90 73.4 62.3)">15</text>
<text x="75.9" y="62.3" transform="rotate(-90 75.9 62.3)">22</text>
<text x="81" y="61.7" transform="rotate(-90 81 61.7)">6</text>
<text x="347.3" y="60.7">7</text>
<text x="347.3" y="63.2">8</text>
<text x="60.9" y="67.1">16</text>
<text x="60.9" y="69.6">19</text>
<text x="89.5" y="67.1">8</text>
<text x="346.7" y="68.3">23</text>
<text x="346.7" y="70.9">24</text>
<text x="60.9" y="74.7">13</text>
<text x="88.9" y="72.1">17</text>
<text x="89.5" y="77.2">4</text>
<text x="346.7" y="73.4">25</text>
<text x="346.7" y="75.9">26</text>
<text x="60.9" y="79.8">14</text>
<text x="89.5" y="82.3">5</text>
<text x="116.8" y="83.6">1</text>
<text x="346.7" y="78.5">27</text>
<text x="346.7" y="81">28</text>
<text x="346.7" y="83.6">29</text>
<text x="60.9" y="87.4">10</text>
<text x="61.5" y="89.9">7</text>
<text x="61.5" y="84.8">9</text>
<text x="88.9" y="89.9">21</text>
<text x="88.9" y="87.4">24</text>
<text x="116.8" y="86.1">2</text>
<text x="116.8" y="88.6">3</text>
<text x="346.7" y="88.6">30</text>
<text x="61.5" y="95">2</text>
<text x="88.9" y="95">26</text>
<text x="116.8" y="91.2">4</text>
<text x="346.7" y="91.2">31</text>
<text x="346.7" y="93.7">32</text>
<text x="60.9" y="97.5">20</text>
<text x="89.5" y="97.5">1</text>
<text x="347.3" y="96.3">1</text>
<text x="347.3" y="98.8">2</text>
<text x="347.3" y="101.3">9</text>
<text x="60.9" y="102.6">11</text>
<text x="60.9" y="105.2">12</text>
<text x="88.9" y="102.6">23</text>
<text x="88.9" y="105.2">27</text>
<text x="346.7" y="103.9">10</text>
<text x="346.7" y="106.4">11</text>
<text x="75.9" y="112.5" transform="rotate(-90 75.9 112.5)">3</text>
<text x="78.5" y="113.1" transform="rotate(-90 78.5 113.1)">25</text>
<text x="361.7" y="113.7" transform="rotate(-90 361.7 113.7)">3</text>
<text x="274.1" y="146.8" transform="rotate(-90 274.1 146.8)">2</text>
<text x="285" y="152.1">1</text>
<text x="285" y="154.7">4</text>
<text x="285" y="157.2">3</text>
<text x="285" y="159.8">5</text>
<text x="274.1" y="167.1" transform="rotate(-90 274.1 167.1)">6</text>
<text x="350.3" y="201.4" transform="rotate(-90 350.3 201.4)">7</text>
<text x="352.8" y="202" transform="rotate(-90 352.8 202)">10</text>
<text x="319.3" y="206.8">1</text>
<text x="361.2" y="204.2">8</text>
<text x="361.2" y="206.8">9</text>
<text x="48.2" y="211.8">1</text>
<text x="48.2" y="214.4">2</text>
<text x="96.4" y="211.8">1</text>
<text x="96.4" y="214.4">2</text>
<text x="319.3" y="214.4">2</text>
<text x="319.3" y="211.8">3</text>
<text x="343.5" y="211.8">1</text>
<text x="343.5" y="214.4">2</text>
<text x="361.2" y="211.8">5</text>
<text x="48.2" y="216.9">3</text>
<text x="96.4" y="216.9">3</text>
<text x="313.4" y="221.7" transform="rotate(-90 313.4 221.7)">4</text>
<text x="361.2" y="222">4</text>
<text x="310.9" y="222.4" transform="rotate(-90 310.9 222.4)">SH</text>
<text x="361.2" y="224.5">6</text>
<text x="352.8" y="229.3" transform="rotate(-90 352.8 229.3)">3</text>
<text x="46.9" y="262.6">1</text>
<text x="100.3" y="261.4">1</text>
<text x="100.3" y="263.9">2</text>
<text x="46.9" y="265.2">2</text>
<text x="46.9" y="267.7">3</text>
<text x="100.3" y="266.4">3</text>
</g>
<g font-size="1.3" fill="#0f0f0f">
<text x="49.5" y="37.8">EXTERNAL</text>
<text x="59.9" y="37.8">INPUT</text>
<text x="364.5" y="204.1">UA+</text>
<text x="364.5" y="206.7">UA-</text>
<text x="322.6" y="214.3">USBD-</text>
<text x="322.6" y="211.7">USBD+</text>
</g>
<g font-size="1" fill="#006464">
<text x="50.5" y="76.9">R12</text>
<text x="317.8" y="83.3">R1</text>
<text x="100.3" y="108.7">R13</text>
<text x="111.7" y="108.7">R14</text>
<text x="41.6" y="165.8">R10</text>
<text x="78.4" y="165.8">R11</text>
<text x="372.3" y="200.1">R2</text>
<text x="47" y="205.2">R8</text>
<text x="95.2" y="205.2">R9</text>
<text x="372.3" y="212.8">R3</text>
<text x="45.7" y="256">R6</text>
<text x="99" y="254.7">R7</text>
</g>
<g font-size=".9" fill="#0f0f0f">
<text x="76" y="46.1" transform="rotate(-90 76 46.1)">SOURCE</text>
<text x="76" y="51.7" transform="rotate(-90 76 51.7)">POWER</text>
<text x="76" y="57.2" transform="rotate(-90 76 57.2)">MOTOR</text>
</g>
</svg>
